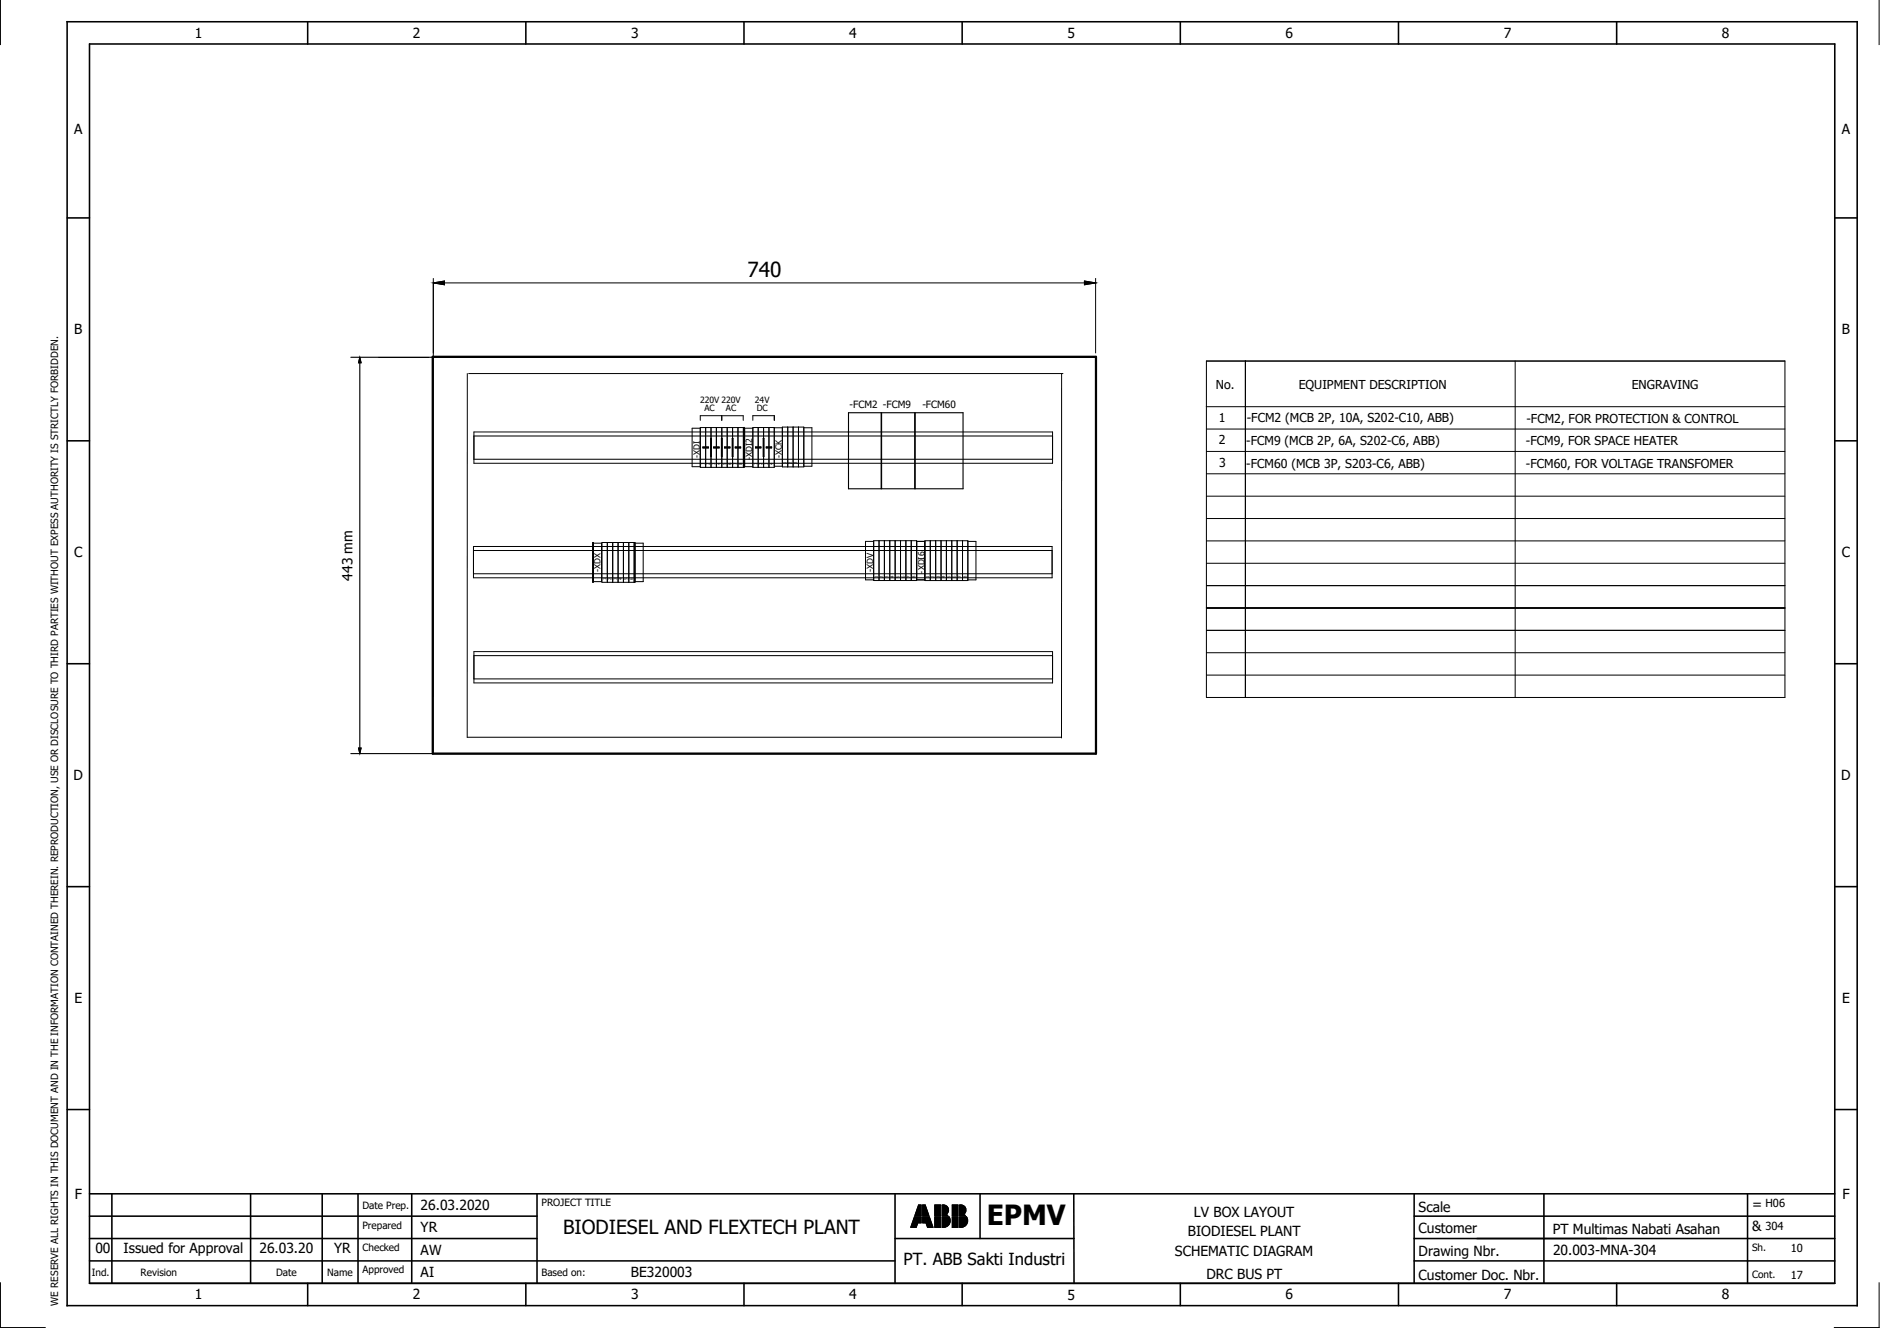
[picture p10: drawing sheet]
<svg xmlns="http://www.w3.org/2000/svg" width="297mm" height="210mm" viewBox="0 0 297 210" stroke-linecap="round" stroke-linejoin="round" font-family="sans-serif">
<g fill="none" stroke="#000" stroke-width=".25">
<path d="M10.6 3.4h282.8v203h-282.8zM14.1 7h275.8v195.8h-275.8zM48.6 3.4v3.6M83.1 3.4v3.6M117.6 3.4v3.6M152 3.4v3.6M186.5 3.4v3.6M221 3.4v3.6M255.4 3.4v3.6M10.6 34.4h3.5M289.9 34.4h3.5M10.6 69.7h3.5"/>
<path d="M289.9 69.7h3.5M10.6 104.9h3.5M289.9 104.9h3.5M10.6 140.1h3.5M289.9 140.1h3.5M10.6 175.4h3.5M289.9 175.4h3.5M14.1 195.8h70.7M14.1 188.7h275.8M14.1 192.2h70.7M14.1 199.3h127.3M17.7 188.7v14.1"/>
<path d="M39.6 188.7v14.1M50.9 188.7v14.1M56.6 188.7v14.1M65.1 188.7v14.1M84.8 188.7v14.1M141.4 195.8h28.3M141.4 188.7v14.2M154.8 188.7v7.1M169.7 188.7v14.2M223.4 195.8h66.5M223.4 188.7v14.1M223.4 192.2h66.5"/>
<path d="M223.4 199.3h66.5M243.9 188.7v14.1M276.1 188.7v14.2M14.1 202.9h275.8M48.6 202.8v3.6M83.1 202.8v3.6M117.6 202.8v3.6M152 202.8v3.6M186.5 202.8v3.6M221 202.8v3.6M255.4 202.8v3.6"/>
</g>
<g fill="none" stroke="#000" stroke-width=".16">
<path d="M.1 0v7M296.9 0v7M56.8 56.5l.3 .8h-.5zM59.8 56.5h8M68.5 44.7h.1M68.5 44v12.4M68.5 44.7l1.7-.3v.6zM70.2 44.7h101.1M73.8 59v57.6M74 59h93.9M167.7 59v57.6M171.3 44.4l1.8 .3-1.8 .3z"/>
<path d="M173.1 44.7h.1M173.1 56.5h-104.6l-.1 62.6h104.7M173.1 44v11.8M173.1 56.5v2.5M173.1 56.5l.1 62.7M190.6 57.1h91.4v53.1h-91.4zM196.8 57.1v53.1M239.4 57.1v53.1M74.9 68.3h91.4v4.9h-91.4zM74.9 72.6h91.4M74.9 68.9h91.4M110.6 66.4v-.7h3.4v.7"/>
<path d="M110.6 67.7h-1.2v6.1h1.2M111.1 70.7h.8v.1h-.8zM111.5 67.6v6.3M112.3 69.3h.1v2.8h-.1zM112.3 67.6v6.3M112.8 70.7h.8v.1h-.8zM113.2 67.6v6.3M114 69.3h.1v2.8h-.1zM114 65.7h3.4v.7M114 67.6v6.3M114.5 70.7h.8v.1h-.8zM114.9 67.6v6.3"/>
<path d="M115.7 69.3h.1v2.8h-.1zM115.7 67.6v6.3M116.2 70.7h.8v.1h-.8zM116.6 67.6v6.3M117.5 73.9v-6.3h.1v6.3h-7v-6.3h6.8v6.3M118.9 67.7h-1.2v6.1h1.2M118.9 67.6h3.4v6.3h-3.4zM118.9 66.4v-.7h3.4v.7M119.4 70.7h.8v.1h-.8zM119.8 67.6v6.3M120.6 69.3h.1v2.8h-.1zM120.6 67.6v6.3"/>
<path d="M121.1 70.7h.8v.1h-.8zM121.5 67.6v6.3M122.3 73.7h1.3M122.3 67.6h1.3M123.6 67.5h3.4v6.3h-3.4zM124.5 67.5v6.3M125.3 67.5v6.3M126.2 67.5v6.3M127 67.6h1.3v6.1h-1.3M190.6 64.3h91.4M190.6 71.4h91.4M190.6 67.8h91.4"/>
<path d="M190.6 74.9h91.4M190.6 78.4h91.4M74.8 86.4h91.4v4.9h-91.4zM74.8 90.7h91.4M74.8 87h91.4M93.6 85.7h.2v6.3h-.2zM93.8 85.9h1.2v6h-1.2M95.1 85.7h5.2v6.3h-5.2zM96 85.7v6.3M96.8 85.7v6.3M97.7 85.7v6.3M98.5 85.7v6.3"/>
<path d="M99.4 85.7v6.3M100.2 85.7v6.3M100.3 85.9h1.3v6h-1.3M138 85.5h6.8v6.3h-6.8zM138 85.6h-1.2v6.1h1.2M138.9 85.5v6.3M139.7 85.5v6.3M140.6 85.5v6.3M141.4 85.5v6.3M142.3 85.5v6.3M143.1 85.5v6.3M144 85.5v6.3"/>
<path d="M144.8 91.7h1.3M144.8 85.6h1.3M144.9 85.6v6.1M146.1 85.6v6.1M146.1 85.5h6.8v6.3h-6.8zM147 85.5v6.3M147.8 85.5v6.3M148.7 85.5v6.3M149.5 85.5v6.3M150.4 85.5v6.3M151.2 85.5v6.3M152.1 85.5v6.3"/>
<path d="M152.9 85.6h1.3v6.1h-1.3zM190.6 92.6h91.4M190.6 89h91.4M190.6 85.5h91.4M190.6 82h91.4M190.6 96.1h91.4M190.6 99.6h91.4M56.6 118.2h.5l-.3 .9zM73.8 116.5h93.9M74.9 103h91.4v4.9h-91.4zM74.9 107.3h91.4M74.9 103.6h91.4"/>
<path d="M190.6 106.7h91.4M190.6 103.2h91.4M143.9 193.9v.1M144 193.7v.3M144 193.6v.4M144.1 193.4v.6M144.1 193.3v.7M144.2 193.1v.9M144.3 193v1M144.3 192.8v1.2M144.4 192.6v1.4M144.4 192.5v1.5"/>
<path d="M144.5 192.3h1.1v1h-.6l-.2 .7h-.9zM144.5 192.3v1.7M144.6 192v.1M144.6 192.3v1.7M144.6 191.8v.3M144.7 191.7v.4M144.7 192.3v1.7M144.8 191.5v.6M144.8 192.3v1.7M144.8 191.4v.7M144.8 192.3v1.6M144.9 191.2v.9"/>
<path d="M144.9 192.3v1.4M144.9 191.1v1M144.9 192.3v1.3M145 190.9v1.2M145 192.3v1.1M145 190.7v1.4M145 192.3v1M145.1 190.6v1.5M145.1 192.3v1M145.1 190.5h.5v1.6h-1.1zM145.1 190.5v1.6M145.2 190.5v1.6"/>
<path d="M145.2 192.3v1M145.3 190.5v1.6M145.3 192.3v1M145.4 190.5v1.6M145.4 192.3v1M145.5 190.5v1.6M145.5 192.3v1M145.8 190.5h.4l.6 1.6h-1zM145.8 192.3h1l.6 1.7h-.9l-.2-.7h-.5zM145.8 190.5v1.6M145.8 192.3v1M145.9 190.5v1.6"/>
<path d="M145.9 192.3v1M146 190.5v1.6M146 192.3v1M146.1 190.5v1.6M146.1 192.3v1M146.2 190.5v1.6M146.2 192.3v1M146.2 190.6v1.5M146.3 190.8v1.3M146.3 192.3v1M146.4 190.9v1.2M146.4 192.3v1.2"/>
<path d="M146.4 191.1v1M146.4 192.3v1.3M146.5 191.2v.9M146.5 192.3v1.5M146.5 191.4v.7M146.5 192.3v1.6M146.6 191.6v.5M146.6 192.3v1.7M146.6 191.7v.4M146.7 191.9v.2M146.7 192.3v1.7M146.7 192v.1"/>
<path d="M146.8 192.3v1.7M146.8 192.4v1.6M146.9 192.5v1.5M147 192.7v1.3M147 192.8v1.2M147.1 193v1M147.1 193.1v.9M147.2 193.3v.7M147.2 193.5v.5M147.3 193.6v.4M147.3 193.8v.2M147.4 193.9v.1"/>
<path d="M147.7 190.5h.9v1.6h-.9zM147.7 192.3h.9v1.7h-.9zM147.7 190.5v1.6M147.7 192.3v1.7M147.8 190.5v1.6M147.8 192.3v1.7M147.9 190.5v1.6M147.9 192.3v1.7M148 190.5v1.6M148 192.3v1.7M148.1 190.5v1.6M148.1 192.3v1.7"/>
<path d="M148.2 190.5v1.6M148.2 192.3v1.7M148.3 190.5v1.6M148.3 192.3v1.7M148.4 190.5v1.6M148.4 192.3v1.7M148.5 190.5v1.6M148.5 192.3v1.7M148.6 190.5v1.6M148.6 192.3v1.7M148.8 190.5a.82 .82 0 0 1 1 .4 .82 .82 0 0 1-.3 1l.3 .2h-1zM148.9 190.5v1.6"/>
<path d="M148.9 192.3v1.7M149 190.5v1.6M149 192.3v1.7M149.1 190.5v1.6M149.1 192.3v1.7M149.2 190.5v1.6M149.2 192.3v1.7M149.3 190.5v1.6M149.3 192.3v1.7M149.4 190.5v1.6M149.4 192.3v1.6M149.5 190.6v1.5"/>
<path d="M149.5 192.3v1.6M149.6 190.6v1.3M149.6 192v.1M149.6 192.3v1.6M149.6 190.7v1.2M149.7 190.7v1.1M149.7 192v.1M149.7 192.3v1.5M149.7 190.8v.9M149.7 192.1h.1M149.8 190.9v.7M149.8 192.3v1.4"/>
<path d="M149.8 191v.5M149.9 192.3v1.3M150 192.3a1.06 1.06 0 0 1-.9 1.7M150 192.3h-1.2v1.7h.3M150 192.4v1.1M150.1 192.5v.9M150.1 192.7v.5M150.4 190.5h1v1.6h-1zM150.4 192.3h1v1.7h-1zM150.5 190.5v1.6M150.5 192.3v1.7M150.6 190.5v1.6"/>
<path d="M150.6 192.3v1.7M150.7 190.5v1.6M150.7 192.3v1.7M150.8 190.5v1.6M150.8 192.3v1.7M150.9 190.5v1.6M150.9 192.3v1.7M151 190.5v1.6M151 192.3v1.7M151.1 190.5v1.6M151.1 192.3v1.7M151.2 190.5v1.6"/>
<path d="M151.2 192.3v1.7M151.3 190.5v1.6M151.3 192.3v1.7M151.6 190.5a.82 .82 0 0 1 1 .4 .82 .82 0 0 1-.4 1l.3 .2h-.9zM151.7 190.5v1.6M151.7 192.3v1.7M151.8 190.5v1.6M151.8 192.3v1.7M151.9 190.5v1.6M151.9 192.3v1.7M152 190.5v1.6M152 192.3v1.7"/>
<path d="M152.1 190.5v1.6M152.1 192.3v1.7M152.2 190.5v1.6M152.2 192.3v1.6M152.3 190.6v1.5M152.3 192.3v1.6M152.3 190.6v1.3M152.3 192v.1M152.4 190.7v1.1M152.4 192v.1M152.4 192.3v1.6M152.4 192.3v1.5"/>
<path d="M152.5 190.8v.9M152.5 192.1h.1M152.5 192.3v1.5M152.5 190.9v.7M152.5 192.3v1.4M152.6 191v.5M152.6 192.3v1.4M152.7 192.3v1.3M152.7 192.3a1.06 1.06 0 0 1-.9 1.7M152.7 192.3h-1.1v1.7h.2M152.8 192.4v1.1M152.8 192.5v.9"/>
<path d="M152.9 192.7v.5M.1 202.8v7h7M296.9 202.8v7h-7.1"/>
</g>
<path d="M56.8 56.5l.3 .8h-.5zM68.5 44.7l1.7-.3v.6zM171.3 44.4l1.8 .3-1.8 .3zM111.1 70.7h.8v.1h-.8zM112.8 70.7h.8v.1h-.8zM114.5 70.7h.8v.1h-.8zM116.2 70.7h.8v.1h-.8zM119.4 70.7h.8v.1h-.8zM121.1 70.7h.8v.1h-.8zM56.6 118.2h.5l-.3 .9z" fill="#000" stroke="#000" stroke-width=".16"/>
<path d="M55.4 56.5h13M56.8 57.2v61.2M134.1 65.2h5.1v12.1h-5.1zM139.3 65.2h5.2v12.1h-5.2zM144.6 65.2h7.6v12.1h-7.6zM55.4 119.1h13" fill="none" stroke="#000" stroke-width=".18"/>
<path d="M68.4 56.4h104.8v62.7h-104.8z" fill="none" stroke="#000" stroke-width=".35"/>
<text font-size="4.4" x="155.9" y="193.6">EPMV</text>
<text font-size="3.3" x="118.1" y="43.8">740</text>
<text font-size="3.1" x="89" y="195.1">BIODIESEL AND FLEXTECH PLANT</text>
<text font-size="2.6" x="142.8" y="200">PT. ABB Sakti Industri</text>
<g font-size="2.2">
<text x="30.8" y="6">1</text>
<text x="65.2" y="6">2</text>
<text x="99.7" y="6">3</text>
<text x="134.2" y="6">4</text>
<text x="168.7" y="6">5</text>
<text x="203.1" y="6">6</text>
<text x="237.6" y="6">7</text>
<text x="272.1" y="6">8</text>
<text x="11.7" y="21.2">A</text>
<text x="291" y="21.2">A</text>
<text x="11.7" y="52.9">B</text>
<text x="291" y="52.9">B</text>
<text x="11.7" y="88.1">C</text>
<text x="291" y="88.1">C</text>
<text x="55.7" y="91.8" transform="rotate(-90 55.7 91.8)">443 mm</text>
<text x="11.6" y="123.3">D</text>
<text x="290.9" y="123.3">D</text>
<text x="11.8" y="158.6">E</text>
<text x="291.1" y="158.6">E</text>
<text x="11.8" y="189.5">F</text>
<text x="66.5" y="191.2">26.03.2020</text>
<text x="224.1" y="191.5">Scale</text>
<text x="276.8" y="191.1">=</text>
<text x="291.1" y="189.5">F</text>
<text x="15.1" y="198">00</text>
<text x="19.5" y="198">Issued for Approval</text>
<text x="41" y="198">26.03.20</text>
<text x="52.8" y="198">YR</text>
<text x="66.5" y="194.8">YR</text>
<text x="187.7" y="195.4">BIODIESEL PLANT</text>
<text x="188.6" y="192.3">LV BOX LAYOUT</text>
<text x="224.1" y="194.9">Customer</text>
<text x="245.4" y="195">PT Multimas Nabati Asahan</text>
<text x="276.8" y="194.6">&amp;</text>
<text x="66.5" y="198.3">AW</text>
<text x="66.5" y="201.8">AI</text>
<text x="99.7" y="201.8">BE320003</text>
<text x="185.6" y="198.6">SCHEMATIC DIAGRAM</text>
<text x="190.6" y="202.1">DRC BUS PT</text>
<text x="224.1" y="198.6">Drawing Nbr.</text>
<text x="224.1" y="202.3">Customer Doc. Nbr.</text>
<text x="245.4" y="198.3">20.003-MNA-304</text>
<text x="30.8" y="205.4">1</text>
<text x="65.2" y="205.4">2</text>
<text x="99.7" y="205.4">3</text>
<text x="134.2" y="205.4">4</text>
<text x="168.7" y="205.4">5</text>
<text x="203.1" y="205.4">6</text>
<text x="237.6" y="205.4">7</text>
<text x="272.1" y="205.4">8</text>
</g>
<g font-size="1.9">
<text x="192.1" y="61.6">No.</text>
<text x="205.2" y="61.6">EQUIPMENT DESCRIPTION</text>
<text x="257.8" y="61.4">ENGRAVING</text>
<text x="192.6" y="66.7">1</text>
<text x="192.6" y="70.2">2</text>
<text x="196.9" y="70.3">-FCM9 (MCB 2P, 6A, S202-C6, ABB)</text>
<text x="197" y="66.7">-FCM2 (MCB 2P, 10A, S202-C10, ABB)</text>
<text x="241.1" y="70.4">-FCM9, FOR SPACE HEATER</text>
<text x="241.2" y="66.8">-FCM2, FOR PROTECTION &amp; CONTROL</text>
<text x="192.6" y="73.8">3</text>
<text x="196.9" y="73.9">-FCM60 (MCB 3P, S203-C6, ABB)</text>
<text x="241.1" y="74">-FCM60, FOR VOLTAGE TRANSFOMER</text>
</g>
<g font-size="1.8">
<text x="278.9" y="190.8">H06</text>
<text x="278.9" y="194.3">304</text>
<text x="282.9" y="197.9">10</text>
<text x="282.9" y="202.1">17</text>
</g>
<g font-size="1.6">
<text x="134.2" y="64.5">-FCM2 -FCM9</text>
<text x="145.7" y="64.6">-FCM60</text>
<text x="57.3" y="191">Date Prep.</text>
<text x="85.6" y="190.6">PROJECT TITLE</text>
<text x="57.3" y="194.2">Prepared</text>
<text x="57.3" y="197.8">Checked</text>
<text x="276.8" y="197.7">Sh.</text>
<text x="14.5" y="201.6">Ind.</text>
<text x="22.2" y="201.6">Revision</text>
<text x="43.6" y="201.6">Date</text>
<text x="51.7" y="201.6">Name</text>
<text x="57.3" y="201.3">Approved</text>
<text x="85.6" y="201.6">Based on:</text>
<text x="276.8" y="201.9">Cont.</text>
<text x="9.2" y="206.4" transform="rotate(-90 9.2 206.4)">WE RESERVE ALL RIGHTS IN THIS DOCUMENT AND IN THE INFORMATION CONTAINED THEREIN. REPRODUCTION, USE OR DISCLOSURE TO THIRD PARTIES WITHOUT EXPESS AUTHORITY IS STRICTLY FORBIDDEN.</text>
</g>
<g font-size="1.4">
<text x="110.6" y="63.6">220V 220V</text>
<text x="111.3" y="65">AC</text>
<text x="114.7" y="65">AC</text>
<text x="119.3" y="63.6">24V</text>
<text x="119.6" y="65">DC</text>
<text x="110.6" y="72.4" transform="rotate(-90 110.6 72.4)">-XDI</text>
<text x="118.9" y="72.8" transform="rotate(-90 118.9 72.8)">-XDI2</text>
<text x="123.5" y="72.4" transform="rotate(-90 123.5 72.4)">-XCK</text>
<text x="94.9" y="90.4" transform="rotate(-90 94.9 90.4)">-XDX</text>
<text x="137.9" y="90.4" transform="rotate(-90 137.9 90.4)">-XDV</text>
<text x="146" y="90.7" transform="rotate(-90 146 90.7)">-XDI6</text>
</g>
<g font-size=".7">
<text x="111.3" y="73.5" transform="rotate(-90 111.3 73.5)">1</text>
<text x="112.2" y="73.5" transform="rotate(-90 112.2 73.5)">2</text>
<text x="113" y="73.5" transform="rotate(-90 113 73.5)">3</text>
<text x="113.9" y="73.5" transform="rotate(-90 113.9 73.5)">4</text>
<text x="114.7" y="73.5" transform="rotate(-90 114.7 73.5)">5</text>
<text x="115.6" y="73.5" transform="rotate(-90 115.6 73.5)">6</text>
<text x="116.4" y="73.5" transform="rotate(-90 116.4 73.5)">7</text>
<text x="117.3" y="73.5" transform="rotate(-90 117.3 73.5)">8</text>
<text x="119.6" y="73.5" transform="rotate(-90 119.6 73.5)">1</text>
<text x="120.5" y="73.5" transform="rotate(-90 120.5 73.5)">2</text>
<text x="121.3" y="73.5" transform="rotate(-90 121.3 73.5)">3</text>
<text x="122.2" y="73.5" transform="rotate(-90 122.2 73.5)">4</text>
<text x="124.3" y="73.4" transform="rotate(-90 124.3 73.4)">1</text>
<text x="125.1" y="73.4" transform="rotate(-90 125.1 73.4)">2</text>
<text x="126" y="73.4" transform="rotate(-90 126 73.4)">3</text>
<text x="95.8" y="91.7" transform="rotate(-90 95.8 91.7)">1</text>
<text x="96.6" y="91.7" transform="rotate(-90 96.6 91.7)">2</text>
<text x="97.5" y="91.7" transform="rotate(-90 97.5 91.7)">3</text>
<text x="98.3" y="91.7" transform="rotate(-90 98.3 91.7)">4</text>
<text x="99.2" y="91.7" transform="rotate(-90 99.2 91.7)">5</text>
<text x="100" y="91.7" transform="rotate(-90 100 91.7)">6</text>
<text x="138.7" y="91.4" transform="rotate(-90 138.7 91.4)">1</text>
<text x="139.6" y="91.4" transform="rotate(-90 139.6 91.4)">2</text>
<text x="140.4" y="91.4" transform="rotate(-90 140.4 91.4)">3</text>
<text x="141.2" y="91.4" transform="rotate(-90 141.2 91.4)">4</text>
<text x="142.1" y="91.4" transform="rotate(-90 142.1 91.4)">5</text>
<text x="142.9" y="91.4" transform="rotate(-90 142.9 91.4)">6</text>
<text x="143.8" y="91.4" transform="rotate(-90 143.8 91.4)">7</text>
<text x="144.6" y="91.4" transform="rotate(-90 144.6 91.4)">8</text>
<text x="146.8" y="91.4" transform="rotate(-90 146.8 91.4)">1</text>
<text x="147.7" y="91.4" transform="rotate(-90 147.7 91.4)">2</text>
<text x="148.5" y="91.4" transform="rotate(-90 148.5 91.4)">3</text>
<text x="149.3" y="91.4" transform="rotate(-90 149.3 91.4)">4</text>
<text x="150.2" y="91.4" transform="rotate(-90 150.2 91.4)">5</text>
<text x="151" y="91.4" transform="rotate(-90 151 91.4)">6</text>
<text x="151.9" y="91.4" transform="rotate(-90 151.9 91.4)">7</text>
<text x="152.7" y="91.4" transform="rotate(-90 152.7 91.4)">8</text>
</g>
</svg>
